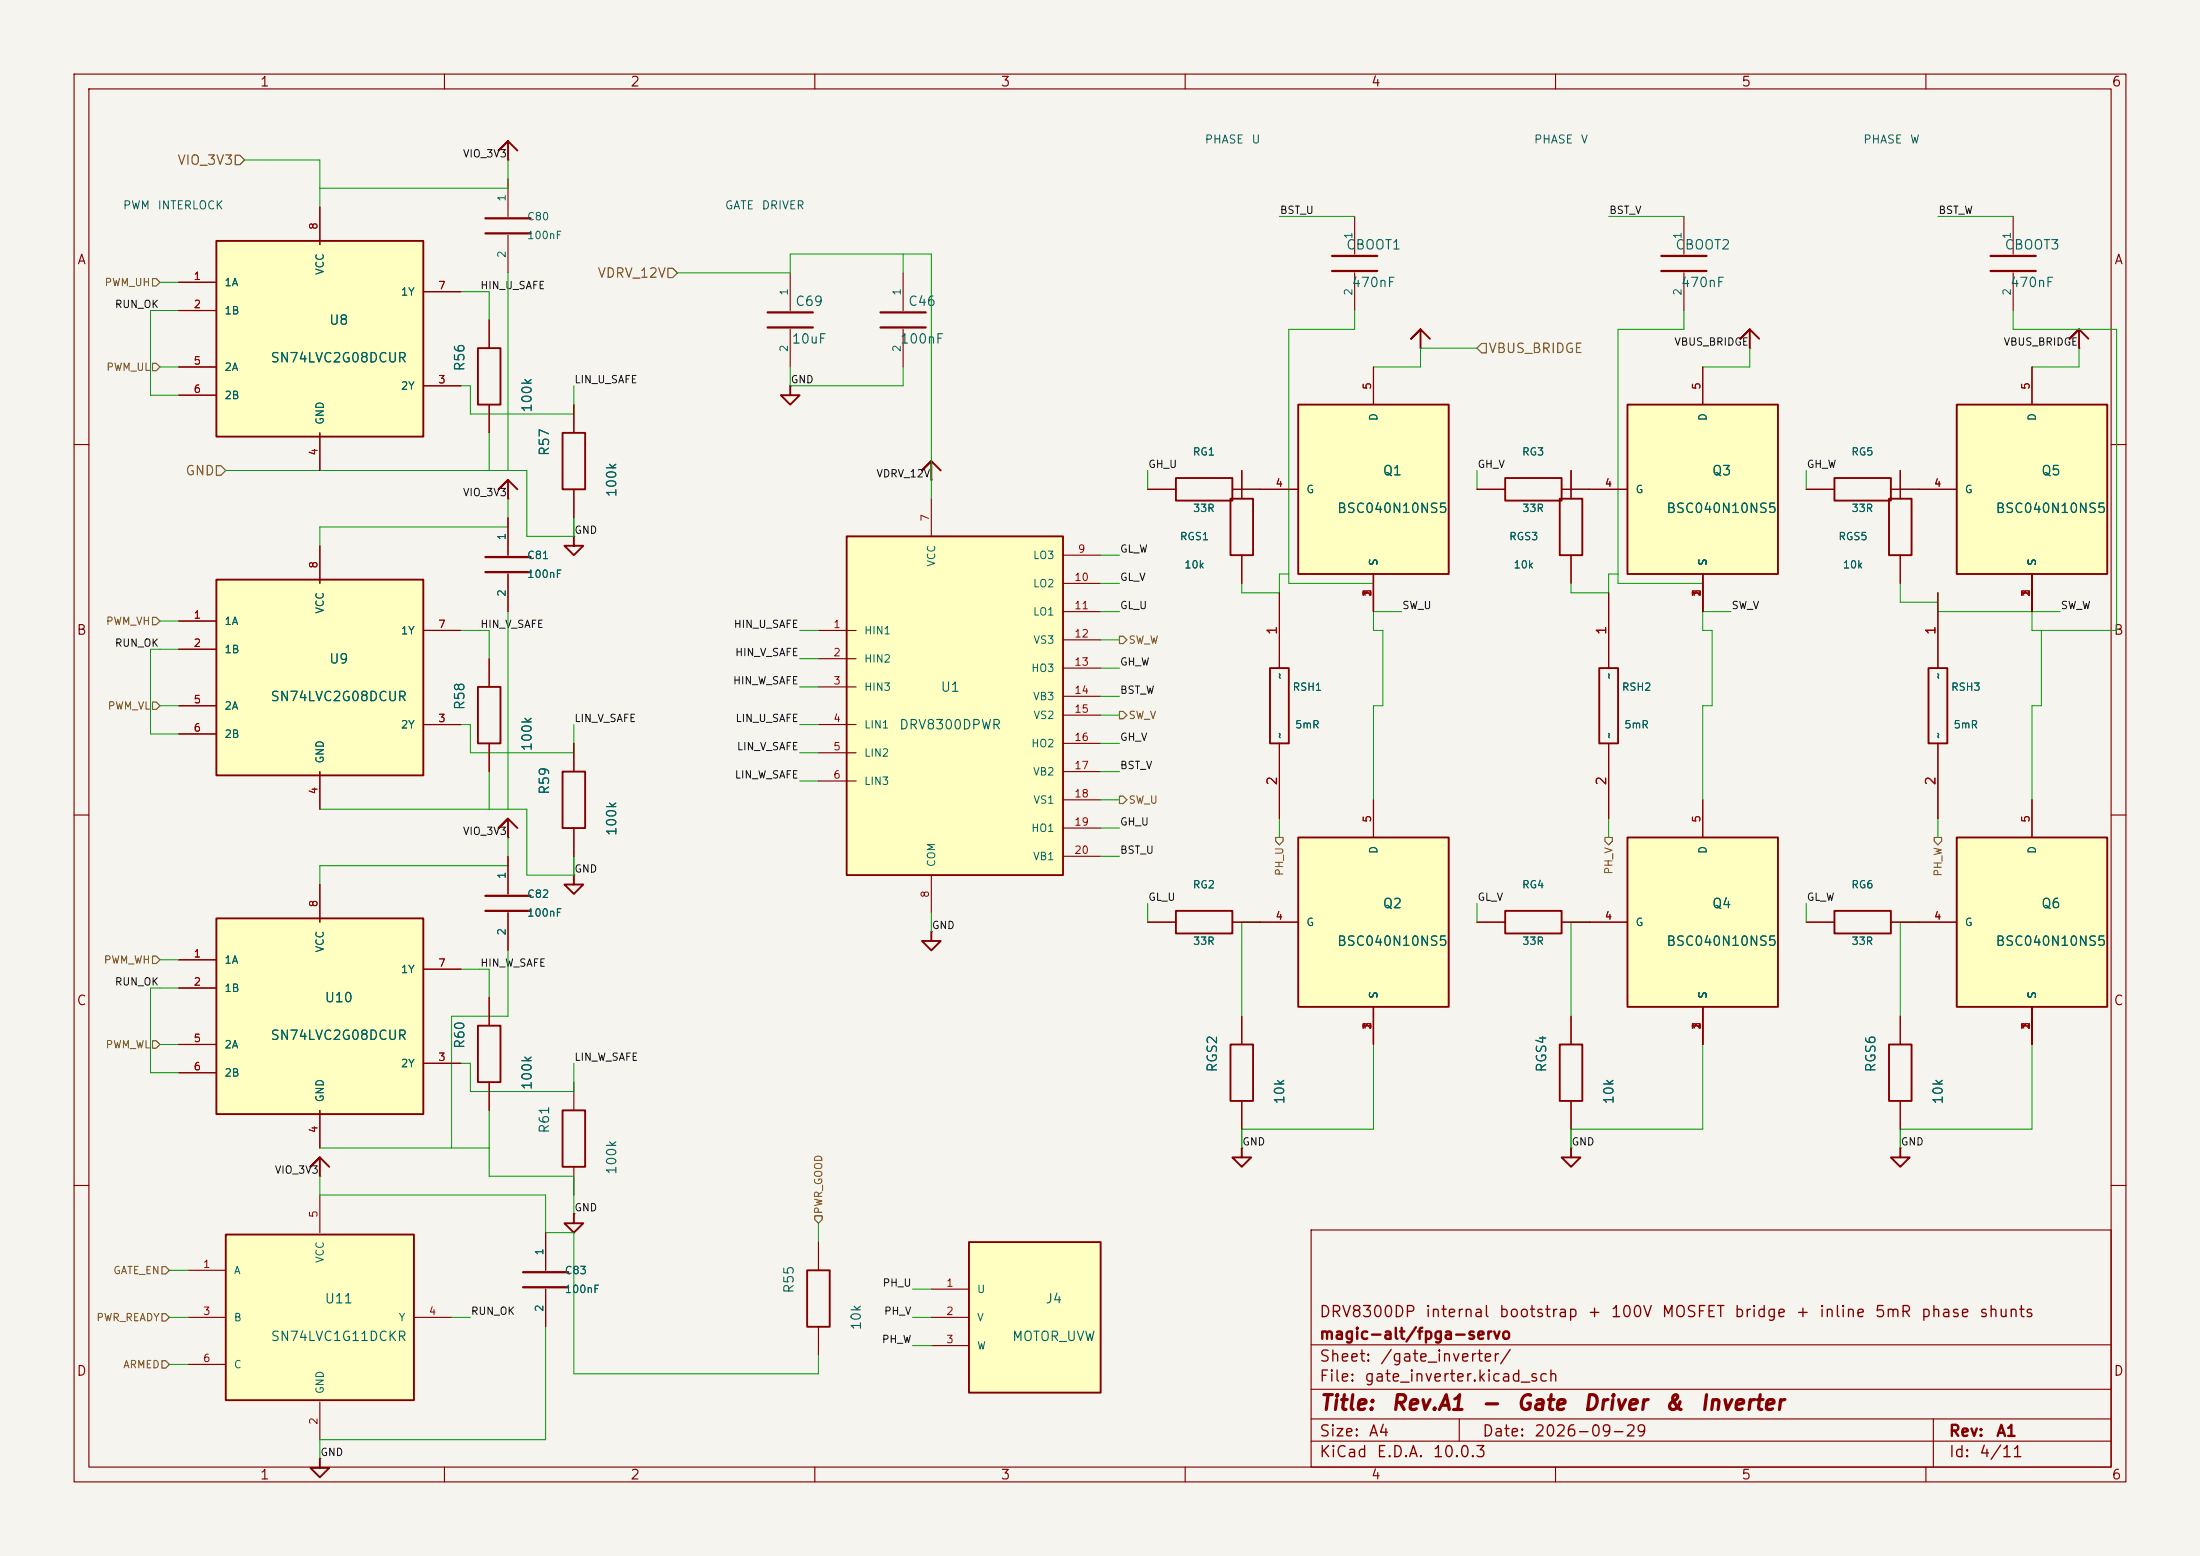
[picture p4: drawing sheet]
<svg xmlns="http://www.w3.org/2000/svg" width="297mm" height="210mm" viewBox="0 0 297 210" stroke-linecap="round" stroke-linejoin="round" font-family="sans-serif">
<path d="M0 0h297v210h-297z" fill="#f5f4ef" stroke="#f5f4ef" stroke-width=".14"/>
<g fill="none" stroke="#840000" stroke-width=".15">
<path d="M10 10h277v190h-277zM12 12h273v186h-273zM60 10v2M110 10v2M160 10v2M210 10v2M260 10v2M10 60h2M285 60h2M172.7 80v10.2M10 110h2M172.7 100.3v10.2"/>
<path d="M285 110h2M10 160h2M177 166h108v32h-108zM285 160h2M60 198v2M110 198v2M160 198v2M177 194.5h108M177 191.5h108M177 187.5h108M177 181.5h108M197 191.5v3"/>
<path d="M210 198v2M260 198v2M261 191.5v6.5"/>
</g>
<path d="M171.4 90.2h2.6v10.1h-2.6z" fill="none" stroke="#840000" stroke-width=".25"/>
<path d="M130.8 167.6h17.8v20.4h-17.8z" fill="#ffffc2"/>
<path d="M109 171.5h3v7.6h-3zM130.8 167.6h17.8v20.4h-17.8zM43.2 196.9v1.2h-1.3l1.3 1.3 1.2-1.3h-1.2" fill="none" stroke="#840000" stroke-width=".25"/>
<path d="M110.5 167.6v3.9M110.5 179.1v3.8M125.7 174h5.1M125.7 177.8h5.1M43.2 196.9h.1M125.7 181.6h5.1" fill="none" stroke="#840000" stroke-width=".15"/>
<path d="M29.2 78.2h27.9v26.4h-27.9z" fill="#ffffc2"/>
<path d="M75.9 58.4h3.1v7.6h-3.1zM29.2 78.2h27.9v26.4h-27.9zM77.5 72.4v1.3h-1.3l1.3 1.2 1.2-1.2h-1.2M64.5 92.7h3.1v7.6h-3.1zM260.3 90.2h2.6v10.1h-2.6z" fill="none" stroke="#840000" stroke-width=".25"/>
<g fill="none" stroke="#840000" stroke-width=".15">
<path d="M77.5 54.6v3.8M43.2 73.7v5M68.6 69.9v5M68.6 77.5v5.1M77.5 72.4h.1M77.5 66v3.9M24.1 83.8h5.1M24.1 87.6h5.1M24.1 95.3h5.1M24.1 99.1h5.1M57.1 97.8h5.1M57.1 85.1h5.1"/>
<path d="M66 88.9v3.8M261.6 80v10.2M43.2 104.1v5.1M66 100.3v3.8M261.6 100.3v10.2"/>
</g>
<path d="M65.5 75.2h6.1M65.5 77.2h6.1" fill="none" stroke="#840000" stroke-width=".3"/>
<path d="M219.7 113h20.3v22.9h-20.3z" fill="#ffffc2"/>
<path d="M255 67.3h3.1v7.6h-3.1zM215.9 90.2h2.5v10.1h-2.5zM77.5 118.1v1.3h-1.3l1.3 1.3 1.2-1.3h-1.2M219.7 113h20.3v22.9h-20.3zM125.7 125.7v1.3h-1.2l1.2 1.3 1.3-1.3h-1.3" fill="none" stroke="#840000" stroke-width=".25"/>
<g fill="none" stroke="#840000" stroke-width=".15">
<path d="M106.7 36.8v5.1M121.9 36.8v5.1M182.9 29.2v5.1M182.9 36.8v5.1M106.7 44.5v5M121.9 44.5v5M256.5 63.5v3.8M256.5 74.9v3.8M217.2 80v10.2M77.5 118.1h.1M217.2 100.3v10.2M229.9 108v5"/>
<path d="M125.7 125.7h.1M214.6 124.5h5.1M229.9 135.9v5.1"/>
</g>
<path d="M179.8 34.5h6.1M179.8 36.6h6.1M103.6 42.2h6.1M103.6 44.2h6.1M118.9 42.2h6.1M118.9 44.2h6.1" fill="none" stroke="#840000" stroke-width=".3"/>
<path d="M264.2 54.6h20.3v22.9h-20.3z" fill="#ffffc2"/>
<path d="M106.7 52.1v1.2h-1.3l1.3 1.3 1.2-1.3h-1.2M264.2 54.6h20.3v22.9h-20.3zM127 63.5l-1.3-1.3-1.2 1.3 1.2-1.3v2.6M247.6 64.5h7.7v3.1h-7.7zM256.5 154.9v1.3h-1.2l1.2 1.3 1.3-1.3h-1.3" fill="none" stroke="#840000" stroke-width=".25"/>
<path d="M106.7 52.1h.1M274.3 49.5v5.1M125.7 64.8h.1M243.8 66h3.8M255.3 66h8.9M274.3 77.5v5.1M256.5 154.9h.1" fill="none" stroke="#840000" stroke-width=".15"/>
<path d="M175.3 54.6h20.3v22.9h-20.3z" fill="#ffffc2"/>
<path d="M64.5 47h3.1v7.6h-3.1zM175.3 54.6h20.3v22.9h-20.3zM281.9 45.7l-1.2-1.2-1.3 1.2 1.3-1.2v2.5M75.9 104.1h3.1v7.7h-3.1zM203.2 122.9h7.6v3.1h-7.6z" fill="none" stroke="#840000" stroke-width=".25"/>
<g fill="none" stroke="#840000" stroke-width=".15">
<path d="M68.6 24.1v5.1M68.6 31.8v5M227.3 29.2v5.1M227.3 36.8v5.1M271.8 29.2v5.1M271.8 36.8v5.1M66 43.2v3.8M66 54.6v3.8M185.4 49.5v5.1M280.7 47h.1M170.2 66h5.1M185.4 77.5v5.1"/>
<path d="M77.5 100.3v3.8M77.5 111.8v3.8M199.4 124.5h3.8M210.8 124.5h3.8"/>
</g>
<path d="M65.5 29.5h6.1M65.5 31.5h6.1M224.3 34.5h6.1M224.3 36.6h6.1M268.7 34.5h6.1M268.7 36.6h6.1" fill="none" stroke="#840000" stroke-width=".3"/>
<path d="M219.7 54.6h20.3v22.9h-20.3z" fill="#ffffc2"/>
<path d="M69.8 20.3l-1.2-1.2-1.3 1.2 1.3-1.2v2.5M219.7 54.6h20.3v22.9h-20.3zM69.8 66l-1.2-1.2-1.3 1.2 1.3-1.2v2.5M64.5 138.4h3.1v7.7h-3.1z" fill="none" stroke="#840000" stroke-width=".25"/>
<path d="M68.6 21.6h.1M229.9 49.5v5.1M68.6 67.3h.1M214.6 66h5.1M229.9 77.5v5.1M68.6 115.6v5.1M66 134.6v3.8M68.6 123.2v5.1M66 146.1v3.8M73.7 166.4v5.1M73.7 174v5.1" fill="none" stroke="#840000" stroke-width=".15"/>
<path d="M65.5 120.9h6.1M65.5 122.9h6.1M70.6 171.7h6.1M70.6 173.7h6.1" fill="none" stroke="#840000" stroke-width=".3"/>
<path d="M30.5 166.6h25.4v22.4h-25.4z" fill="#ffffc2"/>
<path d="M237.5 45.7l-1.3-1.2-1.3 1.2 1.3-1.2v2.5M158.7 64.5h7.7v3.1h-7.7zM166.1 141h3.1v7.6h-3.1zM167.6 154.9v1.3h-1.2l1.2 1.3 1.3-1.3h-1.3M210.6 141h3v7.6h-3zM212.1 154.9v1.3h-1.3l1.3 1.3 1.3-1.3h-1.3M30.5 166.6h25.4v22.4h-25.4z" fill="none" stroke="#840000" stroke-width=".25"/>
<g fill="none" stroke="#840000" stroke-width=".15">
<path d="M236.2 47h.1M154.9 66h3.8M166.4 66h3.8M167.6 137.2v3.8M212.1 137.2v3.8M167.6 154.9h.1M167.6 148.6v3.8M212.1 154.9h.1M212.1 148.6v3.8M25.4 171.5h5.1M25.4 177.8h5.1M43.2 161.3v5.1"/>
<path d="M55.9 177.8h5.1M25.4 184.2h5.1M43.2 189.2v5.1"/>
</g>
<path d="M29.2 124h27.9v26.4h-27.9z" fill="#ffffc2"/>
<path d="M29.2 124h27.9v26.4h-27.9z" fill="none" stroke="#840000" stroke-width=".25"/>
<path d="M43.2 119.4v5.1M24.1 129.5h5.1M24.1 133.4h5.1M57.1 130.8h5.1M24.1 141h5.1M24.1 144.8h5.1M43.2 149.9v5M57.1 143.5h5.1" fill="none" stroke="#840000" stroke-width=".15"/>
<path d="M29.2 32.5h27.9v26.4h-27.9z" fill="#ffffc2"/>
<path d="M29.2 32.5h27.9v26.4h-27.9zM166.1 67.3h3.1v7.6h-3.1zM210.6 67.3h3v7.6h-3zM44.4 157.5l-1.2-1.3-1.3 1.3 1.3-1.3v2.6" fill="none" stroke="#840000" stroke-width=".25"/>
<g fill="none" stroke="#840000" stroke-width=".15">
<path d="M24.1 38.1h5.1M43.2 27.9v5.1M57.1 39.4h5.1M24.1 41.9h5.1M24.1 49.5h5.1M24.1 53.3h5.1M43.2 58.4v5.1M57.1 52.1h5.1M167.6 63.5v3.8M167.6 74.9v3.8M212.1 63.5v3.8M212.1 74.9v3.8"/>
<path d="M43.2 158.8h.1"/>
</g>
<path d="M114.3 72.4h29.2v45.7h-29.2z" fill="#ffffc2"/>
<path d="M193 45.7l-1.2-1.2-1.3 1.2 1.3-1.2v2.5M114.3 72.4h29.2v45.7h-29.2z" fill="none" stroke="#840000" stroke-width=".25"/>
<g fill="none" stroke="#840000" stroke-width=".15">
<path d="M191.8 47h.1M125.7 67.3v5.1M143.5 74.9h5.1M143.5 78.7h5.1M110.5 85.1h5.1M110.5 88.9h5.1M110.5 92.7h5.1M110.5 97.8h5.1M143.5 82.6h5.1M143.5 86.4h5.1M143.5 90.2h5.1M143.5 94h5.1"/>
<path d="M143.5 96.5h5.1M110.5 101.6h5.1M110.5 105.4h5.1M125.7 118.1v5.1M143.5 100.3h5.1M143.5 104.1h5.1M143.5 108h5.1M143.5 111.8h5.1M143.5 115.6h5.1"/>
</g>
<path d="M175.3 113h20.3v22.9h-20.3z" fill="#ffffc2"/>
<path d="M203.2 64.5h7.6v3.1h-7.6zM69.8 111.8l-1.2-1.3-1.3 1.3 1.3-1.3v2.5M175.3 113h20.3v22.9h-20.3zM158.7 122.9h7.7v3.1h-7.7zM75.9 149.9h3.1v7.6h-3.1zM255 141h3.1v7.6h-3.1zM77.5 163.8v1.3h-1.3l1.3 1.3 1.2-1.3h-1.2" fill="none" stroke="#840000" stroke-width=".25"/>
<path d="M199.4 66h3.8M210.8 66h3.8M68.6 113h.1M185.4 108v5M154.9 124.5h3.8M166.4 124.5h8.9M185.4 135.9v5.1M256.5 137.2v3.8M77.5 146.1v3.8M77.5 157.5v3.8M256.5 148.6v3.8M77.5 163.8h.1" fill="none" stroke="#840000" stroke-width=".15"/>
<path d="M264.2 113h20.3v22.9h-20.3z" fill="#ffffc2"/>
<path d="M264.2 113h20.3v22.9h-20.3zM247.6 122.9h7.7v3.1h-7.7z" fill="none" stroke="#840000" stroke-width=".25"/>
<g fill="none" stroke="#840000" stroke-width=".15">
<path d="M24.1 38.1h5.1M43.2 27.9v5.1M57.1 39.4h5.1M24.1 41.9h5.1M24.1 49.5h5.1M24.1 53.3h5.1M43.2 58.4v5.1M57.1 52.1h5.1M66 43.2v3.8M66 54.6v3.8M77.5 54.6v3.8M185.4 49.5v5.1"/>
<path d="M229.9 49.5v5.1M274.3 49.5v5.1M43.2 73.7v5M68.6 69.9v5M68.6 77.5v5.1M77.5 66v3.9M154.9 66h3.8M166.4 66h8.9M167.6 63.5v3.8M167.6 74.9v3.8M185.4 77.5v5.1M199.4 66h3.8"/>
<path d="M210.8 66h8.9M212.1 63.5v3.8M212.1 74.9v3.8M229.9 77.5v5.1M243.8 66h3.8M255.3 66h8.9M256.5 63.5v3.8M256.5 74.9v3.8M274.3 77.5v5.1M24.1 83.8h5.1M24.1 87.6h5.1M24.1 95.3h5.1"/>
<path d="M24.1 99.1h5.1M57.1 97.8h5.1M57.1 85.1h5.1M66 88.9v3.8M172.7 80v10.2M217.2 80v10.2M261.6 80v10.2M43.2 104.1v5.1M43.2 119.4v5.1M66 100.3v3.8M68.6 115.6v5.1M77.5 100.3v3.8"/>
<path d="M77.5 111.8v3.8M172.7 100.3v10.2M185.4 108v5M217.2 100.3v10.2M229.9 108v5M261.6 100.3v10.2M274.3 108v5M24.1 129.5h5.1M24.1 133.4h5.1M57.1 130.8h5.1M66 134.6v3.8M68.6 123.2v5.1"/>
<path d="M154.9 124.5h3.8M166.4 124.5h8.9M167.6 137.2v3.8M185.4 135.9v5.1M199.4 124.5h3.8M210.8 124.5h8.9M212.1 137.2v3.8M229.9 135.9v5.1M243.8 124.5h3.8M255.3 124.5h8.9M256.5 137.2v3.8M274.3 135.9v5.1"/>
<path d="M24.1 141h5.1M24.1 144.8h5.1M43.2 149.9v5M57.1 143.5h5.1M66 146.1v3.8M167.6 148.6v3.8M212.1 148.6v3.8M256.5 148.6v3.8M73.7 166.4v5.1M73.7 174v5.1M77.5 163.8h.1"/>
</g>
<g fill="none" stroke="#725600" stroke-width=".15">
<path d="M20.6 37.6h.5l.5 .5-.5 .5h-.5zM31.7 21h.7l.6 .6-.6 .6h-.7zM90.2 36.2h.6l.6 .6-.6 .7h-.6zM20.6 49h.5l.5 .5-.5 .5h-.5zM200 46.4h.7v1.2h-.7l-.6-.6zM29.2 62.9h.6l.7 .6-.7 .6h-.6zM20.6 94.8h.5l.5 .5-.5 .5h-.5zM20.6 83.3h.5l.5 .5-.5 .5h-.5zM151.1 85.9h.5l.5 .5-.5 .5h-.5zM151.1 96h.5l.5 .5-.5 .5h-.5zM151.1 107.5h.5l.5 .5-.5 .5h-.5zM172.2 113h1v.5l-.5 .5-.5-.5z"/>
<path d="M216.7 113h1v.5l-.5 .5-.5-.5zM261.1 113h1v.5l-.5 .5-.5-.5zM20.6 129h.5l.5 .5-.5 .5h-.5zM20.6 140.5h.5l.5 .5-.5 .5h-.5zM21.9 177.3h.5l.5 .5-.5 .5h-.5zM21.9 171h.5l.5 .5-.5 .5h-.5zM110 164.1h1v.5l-.5 .5-.5-.5zM21.9 183.7h.5l.5 .5-.5 .5h-.5z"/>
</g>
<g fill="none" stroke="#009600" stroke-width=".14">
<path d="M21.6 38.1h2.5M33 21.6h10.2v6.3M62.2 39.4h3.8v3.8M68.6 21.6v3.8h-25.4M68.6 36.8v26.7M91.4 36.8h15.3v-2.5h19v33M121.9 34.3v2.5M172.7 29.2h10.2M217.2 29.2h10.1M261.6 29.2h10.2M21.6 49.5h2.5M24.1 41.9h-3.8v11.4h3.8"/>
<path d="M62.2 52.1h1.3v3.8h14v-3.8M66 58.4v5.1M106.7 49.5v2.6h15.2v-2.6M182.9 41.9v2.6h-8.9v34.2h11.4v6.4h1.3v10.2h-1.3v12.7M199.4 47h-7.6v2.5h-6.4M227.3 41.9v2.6h-8.9v34.2h11.5v6.4h1.2v10.2h-1.2v12.7M236.2 47v2.5h-6.3M271.8 41.9v2.6h13.9v40.6h-11.4v-2.5M280.7 47v2.5h-6.4M30.5 63.5h40.6v8.9h6.4v-2.5M68.6 67.3v3.8h-25.4v2.6M148.6 78.7h2.5"/>
<path d="M148.6 74.9h2.5M154.9 63.5v2.5M167.6 63.5v2.5h2.6M174 77.5h-1.3v2.5h-5.1v-1.3M199.4 63.5v2.5M212.1 63.5v2.5h2.5M218.4 77.5h-1.2v2.5h-5.1v-1.3M243.8 63.5v2.5M256.5 63.5v2.5h2.6M256.5 78.7v2.6h5.1M21.6 95.3h2.5M21.6 83.8h2.5"/>
<path d="M24.1 87.6h-3.8v11.5h3.8M62.2 85.1h3.8v3.8M62.2 97.8h1.3v3.8h14v-3.8M68.6 82.6v26.6M107.9 85.1h2.6M107.9 88.9h2.6M107.9 92.7h2.6M107.9 97.8h2.6M148.6 82.6h2.5M148.6 86.4h2.5M148.6 90.2h2.5M148.6 94h2.5"/>
<path d="M148.6 96.5h2.5M185.4 82.6h3.8M229.9 82.6h3.8M261.6 80v2.6h16.5M275.6 85.1v10.2h-1.3v12.7M43.2 109.2h27.9v8.9h6.4v-2.5M66 104.1v5.1M68.6 113v3.8h-25.4v2.6M107.9 101.6h2.6M107.9 105.4h2.6M148.6 115.6h2.5M148.6 108h2.5"/>
<path d="M148.6 111.8h2.5M148.6 100.3h2.5M148.6 104.1h2.5M172.7 110.5v2.5M217.2 110.5v2.5M261.6 110.5v2.5M21.6 129.5h2.5M24.1 133.4h-3.8v11.4h3.8M62.2 130.8h3.8v3.8M68.6 128.3v8.9h-7.6v17.7M125.7 123.2v2.5M154.9 121.9v2.6"/>
<path d="M170.2 124.5h-2.6v12.7M199.4 121.9v2.6M214.6 124.5h-2.5v12.7M243.8 121.9v2.6M259.1 124.5h-2.6v12.7M21.6 141h2.5M43.2 158.8v2.5h30.5v5.1h3.8v19h33v-2.5M43.2 154.9h22.8M62.2 143.5h1.3v3.8h14v-3.8M66 149.9v8.9h11.5v5M185.4 141v11.4h-17.8v2.5M229.9 141v11.4h-17.8v2.5"/>
<path d="M274.3 141v11.4h-17.8v2.5M22.9 171.5h2.5M22.9 177.8h2.5M61 177.8h2.5M73.7 179.1v15.2h-30.5v2.6M110.5 165.1v2.5M123.2 177.8h2.5M123.2 174h2.5M22.9 184.2h2.5M123.2 181.6h2.5"/>
</g>
<g font-size="2" fill="#840000">
<text x="178" y="190.8">Title:</text>
<text x="187.7" y="190.8">Rev.A1</text>
<text x="199.8" y="190.8">-</text>
<text x="204.6" y="190.8">Gate</text>
<text x="213.6" y="190.8">Driver</text>
<text x="224.6" y="190.8">&amp;</text>
<text x="229.4" y="190.8">Inverter</text>
</g>
<g font-size="1.5" fill="#840000">
<text x="178" y="178.2">DRV8300DP</text>
<text x="192.3" y="178.2">internal</text>
<text x="202.2" y="178.2">bootstrap</text>
<text x="214.2" y="178.2">+</text>
<text x="217.3" y="178.2">100V</text>
<text x="224.2" y="178.2">MOSFET</text>
<text x="234" y="178.2">bridge</text>
<text x="242.3" y="178.2">+</text>
<text x="245.5" y="178.2">inline</text>
<text x="253" y="178.2">5mR</text>
<text x="259.2" y="178.2">phase</text>
<text x="267.1" y="178.2">shunts</text>
<text x="178" y="184.2">Sheet:</text>
<text x="178" y="181.2">magic-alt/fpga-servo</text>
<text x="186.2" y="184.2">/gate_inverter/</text>
<text x="178" y="186.9">File:</text>
<text x="184.1" y="186.9">gate_inverter.kicad_sch</text>
<text x="178" y="197.1">KiCad</text>
<text x="178" y="194.3">Size:</text>
<text x="184.7" y="194.3">A4</text>
<text x="185.7" y="197.1">E.D.A.</text>
<text x="193.3" y="197.1">10.0.3</text>
<text x="200" y="194.3">Date:</text>
<text x="207" y="194.3">2026-09-29</text>
<text x="263" y="194.3">Rev:</text>
<text x="263" y="197.1">Id:</text>
<text x="267.1" y="197.1">4/11</text>
<text x="269.4" y="194.3">A1</text>
</g>
<g font-size="1.3" fill="#840000">
<text x="35" y="12">1</text>
<text x="85" y="12">2</text>
<text x="135" y="12">3</text>
<text x="185" y="12">4</text>
<text x="235" y="12">5</text>
<text x="285" y="12">6</text>
<text x="10.3" y="36">A</text>
<text x="285.3" y="36">A</text>
<text x="10.3" y="86">B</text>
<text x="285.3" y="86">B</text>
<text x="10.3" y="136">C</text>
<text x="285.3" y="136">C</text>
<text x="10.3" y="186">D</text>
<text x="285.3" y="186">D</text>
<text x="35" y="200">1</text>
<text x="85" y="200">2</text>
<text x="135" y="200">3</text>
<text x="185" y="200">4</text>
<text x="235" y="200">5</text>
<text x="285" y="200">6</text>
</g>
<g font-size="1.3" fill="#725600">
<text x="23.9" y="22.6">VIO_3V3</text>
<text x="80.6" y="37.8">VDRV_12V</text>
<text x="200.9" y="48">VBUS_BRIDGE</text>
<text x="24.9" y="64.5">GND</text>
</g>
<g font-size="1.3" fill="#006464">
<text x="181.6" y="34">CBOOT1</text>
<text x="226.1" y="34">CBOOT2</text>
<text x="270.5" y="34">CBOOT3</text>
<text x="107.3" y="41.6">C69</text>
<text x="122.5" y="41.6">C46</text>
<text x="182.4" y="39.1">470nF</text>
<text x="226.8" y="39.1">470nF</text>
<text x="271.3" y="39.1">470nF</text>
<text x="44.3" y="44.2">U8</text>
<text x="106.8" y="46.7">10uF</text>
<text x="121.4" y="46.7">100nF</text>
<text x="36.4" y="49.2">SN74LVC2G08DCUR</text>
<text x="63" y="50.2" transform="rotate(-90 63 50.2)">R56</text>
<text x="72.1" y="55.8" transform="rotate(-90 72.1 55.8)">100k</text>
<text x="74.4" y="61.6" transform="rotate(-90 74.4 61.6)">R57</text>
<text x="186.6" y="64.5">Q1</text>
<text x="231" y="64.5">Q3</text>
<text x="275.5" y="64.5">Q5</text>
<text x="83.5" y="67.2" transform="rotate(-90 83.5 67.2)">100k</text>
<text x="180.4" y="69.6">BSC040N10NS5</text>
<text x="224.9" y="69.6">BSC040N10NS5</text>
<text x="269.3" y="69.6">BSC040N10NS5</text>
<text x="44.3" y="89.9">U9</text>
<text x="36.4" y="95">SN74LVC2G08DCUR</text>
<text x="63" y="95.9" transform="rotate(-90 63 95.9)">R58</text>
<text x="126.9" y="93.7">U1</text>
<text x="173.7" y="91.8" transform="rotate(-90 173.7 91.8)">~</text>
<text x="218.1" y="91.8" transform="rotate(-90 218.1 91.8)">~</text>
<text x="262.6" y="91.8" transform="rotate(-90 262.6 91.8)">~</text>
<text x="72.1" y="101.5" transform="rotate(-90 72.1 101.5)">100k</text>
<text x="121.3" y="98.8">DRV8300DPWR</text>
<text x="173.7" y="99.8" transform="rotate(-90 173.7 99.8)">~</text>
<text x="218.1" y="99.8" transform="rotate(-90 218.1 99.8)">~</text>
<text x="262.6" y="99.8" transform="rotate(-90 262.6 99.8)">~</text>
<text x="74.4" y="107.4" transform="rotate(-90 74.4 107.4)">R59</text>
<text x="83.5" y="112.9" transform="rotate(-90 83.5 112.9)">100k</text>
<text x="186.6" y="122.9">Q2</text>
<text x="231" y="122.9">Q4</text>
<text x="275.5" y="122.9">Q6</text>
<text x="180.4" y="128">BSC040N10NS5</text>
<text x="224.9" y="128">BSC040N10NS5</text>
<text x="269.3" y="128">BSC040N10NS5</text>
<text x="43.7" y="135.6">U10</text>
<text x="36.4" y="140.7">SN74LVC2G08DCUR</text>
<text x="63" y="141.6" transform="rotate(-90 63 141.6)">R60</text>
<text x="72.1" y="147.2" transform="rotate(-90 72.1 147.2)">100k</text>
<text x="164.6" y="144.8" transform="rotate(-90 164.6 144.8)">RGS2</text>
<text x="173.7" y="149.1" transform="rotate(-90 173.7 149.1)">10k</text>
<text x="209.1" y="144.8" transform="rotate(-90 209.1 144.8)">RGS4</text>
<text x="218.1" y="149.1" transform="rotate(-90 218.1 149.1)">10k</text>
<text x="253.5" y="144.8" transform="rotate(-90 253.5 144.8)">RGS6</text>
<text x="262.6" y="149.1" transform="rotate(-90 262.6 149.1)">10k</text>
<text x="74.4" y="153.1" transform="rotate(-90 74.4 153.1)">R61</text>
<text x="83.5" y="158.6" transform="rotate(-90 83.5 158.6)">100k</text>
<text x="43.7" y="176.2">U11</text>
<text x="107.5" y="174.7" transform="rotate(-90 107.5 174.7)">R55</text>
<text x="116.5" y="179.6" transform="rotate(-90 116.5 179.6)">10k</text>
<text x="141" y="176.2">J4</text>
<text x="36.5" y="181.3">SN74LVC1G11DCKR</text>
<text x="136.5" y="181.3">MOTOR_UVW</text>
</g>
<g font-size="1.3" fill="#a90000">
<text x="172.7" y="85.8" transform="rotate(-90 172.7 85.8)">1</text>
<text x="217.1" y="85.8" transform="rotate(-90 217.1 85.8)">1</text>
<text x="261.6" y="85.8" transform="rotate(-90 261.6 85.8)">1</text>
<text x="172.7" y="106.1" transform="rotate(-90 172.7 106.1)">2</text>
<text x="217.1" y="106.1" transform="rotate(-90 217.1 106.1)">2</text>
<text x="261.6" y="106.1" transform="rotate(-90 261.6 106.1)">2</text>
</g>
<g font-size="1.1" fill="#0000c2">
<text x="162.6" y="19.6">PHASE</text>
<text x="168.9" y="19.6">U</text>
<text x="207" y="19.6">PHASE</text>
<text x="213.3" y="19.6">V</text>
<text x="251.5" y="19.6">PHASE</text>
<text x="257.8" y="19.6">W</text>
<text x="16.5" y="28.5">PWM</text>
<text x="21.2" y="28.5">INTERLOCK</text>
<text x="97.8" y="28.5">GATE</text>
<text x="102.7" y="28.5">DRIVER</text>
</g>
<g font-size="1" fill="#0f0f0f">
<text x="62.4" y="21.5">VIO_3V3</text>
<text x="172.7" y="29.1">BST_U</text>
<text x="217.2" y="29.1">BST_V</text>
<text x="261.6" y="29.1">BST_W</text>
<text x="15.4" y="41.8">RUN_OK</text>
<text x="64.8" y="39.3">HIN_U_SAFE</text>
<text x="226" y="46.9">VBUS_BRIDGE</text>
<text x="270.4" y="46.9">VBUS_BRIDGE</text>
<text x="77.5" y="52">LIN_U_SAFE</text>
<text x="106.7" y="52">GND</text>
<text x="118.2" y="64.7">VDRV_12V</text>
<text x="154.9" y="63.4">GH_U</text>
<text x="199.4" y="63.4">GH_V</text>
<text x="243.8" y="63.4">GH_W</text>
<text x="62.4" y="67.2">VIO_3V3</text>
<text x="77.5" y="72.3">GND</text>
<text x="151.1" y="74.8">GL_W</text>
<text x="151.1" y="78.6">GL_V</text>
<text x="151.1" y="82.5">GL_U</text>
<text x="189.2" y="82.5">SW_U</text>
<text x="233.7" y="82.5">SW_V</text>
<text x="278.1" y="82.5">SW_W</text>
<text x="15.4" y="87.5">RUN_OK</text>
<text x="64.8" y="85">HIN_V_SAFE</text>
<text x="99" y="85">HIN_U_SAFE</text>
<text x="99.2" y="88.8">HIN_V_SAFE</text>
<text x="98.9" y="92.6">HIN_W_SAFE</text>
<text x="151.1" y="90.1">GH_W</text>
<text x="151.1" y="93.9">BST_W</text>
<text x="77.5" y="97.7">LIN_V_SAFE</text>
<text x="99.2" y="97.7">LIN_U_SAFE</text>
<text x="99.4" y="101.5">LIN_V_SAFE</text>
<text x="151.1" y="100.2">GH_V</text>
<text x="99.1" y="105.3">LIN_W_SAFE</text>
<text x="151.1" y="104">BST_V</text>
<text x="62.4" y="112.9">VIO_3V3</text>
<text x="151.1" y="111.7">GH_U</text>
<text x="77.5" y="118">GND</text>
<text x="151.1" y="115.5">BST_U</text>
<text x="125.7" y="125.6">GND</text>
<text x="154.9" y="121.8">GL_U</text>
<text x="199.4" y="121.8">GL_V</text>
<text x="243.8" y="121.8">GL_W</text>
<text x="64.8" y="130.7">HIN_W_SAFE</text>
<text x="15.4" y="133.3">RUN_OK</text>
<text x="77.5" y="143.4">LIN_W_SAFE</text>
<text x="167.6" y="154.8">GND</text>
<text x="212.1" y="154.8">GND</text>
<text x="256.5" y="154.8">GND</text>
<text x="37" y="158.7">VIO_3V3</text>
<text x="77.5" y="163.7">GND</text>
<text x="119.1" y="173.9">PH_U</text>
<text x="63.5" y="177.7">RUN_OK</text>
<text x="119.3" y="177.7">PH_V</text>
<text x="119" y="181.5">PH_W</text>
<text x="43.2" y="196.8">GND</text>
</g>
<g font-size="1" fill="#006464">
<text x="68.5" y="27.3" transform="rotate(-90 68.5 27.3)">1</text>
<text x="71.1" y="30">C80</text>
<text x="68.5" y="34.9" transform="rotate(-90 68.5 34.9)">2</text>
<text x="71.1" y="32.5">100nF</text>
<text x="182.8" y="32.4" transform="rotate(-90 182.8 32.4)">1</text>
<text x="227.3" y="32.4" transform="rotate(-90 227.3 32.4)">1</text>
<text x="271.7" y="32.4" transform="rotate(-90 271.7 32.4)">1</text>
<text x="30.2" y="38.9">1A</text>
<text x="44" y="37.2" transform="rotate(-90 44 37.2)">VCC</text>
<text x="54" y="40.1">1Y</text>
<text x="106.6" y="40" transform="rotate(-90 106.6 40)">1</text>
<text x="121.8" y="40" transform="rotate(-90 121.8 40)">1</text>
<text x="182.8" y="40" transform="rotate(-90 182.8 40)">2</text>
<text x="227.3" y="40" transform="rotate(-90 227.3 40)">2</text>
<text x="271.7" y="40" transform="rotate(-90 271.7 40)">2</text>
<text x="30.2" y="42.7">1B</text>
<text x="106.6" y="47.6" transform="rotate(-90 106.6 47.6)">2</text>
<text x="121.8" y="47.6" transform="rotate(-90 121.8 47.6)">2</text>
<text x="30.2" y="50.3">2A</text>
<text x="54" y="52.8">2Y</text>
<text x="30.2" y="54.1">2B</text>
<text x="44" y="57.4" transform="rotate(-90 44 57.4)">GND</text>
<text x="186.2" y="56.9" transform="rotate(-90 186.2 56.9)">D</text>
<text x="230.6" y="56.9" transform="rotate(-90 230.6 56.9)">D</text>
<text x="275.1" y="56.9" transform="rotate(-90 275.1 56.9)">D</text>
<text x="161" y="61.7">RG1</text>
<text x="205.4" y="61.7">RG3</text>
<text x="249.9" y="61.7">RG5</text>
<text x="161" y="69.3">33R</text>
<text x="176.3" y="66.8">G</text>
<text x="205.4" y="69.3">33R</text>
<text x="220.7" y="66.8">G</text>
<text x="249.9" y="69.3">33R</text>
<text x="265.2" y="66.8">G</text>
<text x="68.5" y="73" transform="rotate(-90 68.5 73)">1</text>
<text x="71.1" y="75.7">C81</text>
<text x="126.5" y="76.6" transform="rotate(-90 126.5 76.6)">VCC</text>
<text x="139.4" y="75.7">LO3</text>
<text x="159.2" y="73.2">RGS1</text>
<text x="159.8" y="77">10k</text>
<text x="186.2" y="76.5" transform="rotate(-90 186.2 76.5)">S</text>
<text x="203.7" y="73.2">RGS3</text>
<text x="204.3" y="77">10k</text>
<text x="230.6" y="76.5" transform="rotate(-90 230.6 76.5)">S</text>
<text x="248.1" y="73.2">RGS5</text>
<text x="248.7" y="77">10k</text>
<text x="275.1" y="76.5" transform="rotate(-90 275.1 76.5)">S</text>
<text x="44" y="82.9" transform="rotate(-90 44 82.9)">VCC</text>
<text x="68.5" y="80.6" transform="rotate(-90 68.5 80.6)">2</text>
<text x="71.1" y="78.2">100nF</text>
<text x="139.4" y="79.5">LO2</text>
<text x="139.4" y="83.3">LO1</text>
<text x="30.2" y="84.6">1A</text>
<text x="30.2" y="88.4">1B</text>
<text x="54" y="85.9">1Y</text>
<text x="116.6" y="85.9">HIN1</text>
<text x="116.6" y="89.7">HIN2</text>
<text x="139.4" y="87.1">VS3</text>
<text x="116.6" y="93.5">HIN3</text>
<text x="139.1" y="90.9">HO3</text>
<text x="139.4" y="94.8">VB3</text>
<text x="174.4" y="93.5">RSH1</text>
<text x="218.9" y="93.5">RSH2</text>
<text x="263.3" y="93.5">RSH3</text>
<text x="30.2" y="96">2A</text>
<text x="30.2" y="99.8">2B</text>
<text x="54" y="98.6">2Y</text>
<text x="116.6" y="98.6">LIN1</text>
<text x="139.1" y="101.1">HO2</text>
<text x="139.4" y="97.3">VS2</text>
<text x="174.8" y="98.6">5mR</text>
<text x="219.2" y="98.6">5mR</text>
<text x="263.7" y="98.6">5mR</text>
<text x="44" y="103.1" transform="rotate(-90 44 103.1)">GND</text>
<text x="116.6" y="102.4">LIN2</text>
<text x="116.6" y="106.2">LIN3</text>
<text x="139.4" y="104.9">VB2</text>
<text x="139.1" y="112.5">HO1</text>
<text x="139.4" y="108.7">VS1</text>
<text x="68.5" y="118.7" transform="rotate(-90 68.5 118.7)">1</text>
<text x="126.5" y="117.1" transform="rotate(-90 126.5 117.1)">COM</text>
<text x="139.4" y="116.3">VB1</text>
<text x="186.2" y="115.3" transform="rotate(-90 186.2 115.3)">D</text>
<text x="230.6" y="115.3" transform="rotate(-90 230.6 115.3)">D</text>
<text x="275.1" y="115.3" transform="rotate(-90 275.1 115.3)">D</text>
<text x="71.1" y="124">100nF</text>
<text x="71.1" y="121.4">C82</text>
<text x="161" y="120.1">RG2</text>
<text x="176.3" y="125.2">G</text>
<text x="205.4" y="120.1">RG4</text>
<text x="220.7" y="125.2">G</text>
<text x="249.9" y="120.1">RG6</text>
<text x="265.2" y="125.2">G</text>
<text x="30.2" y="130.3">1A</text>
<text x="44" y="128.6" transform="rotate(-90 44 128.6)">VCC</text>
<text x="54" y="131.6">1Y</text>
<text x="68.5" y="126.3" transform="rotate(-90 68.5 126.3)">2</text>
<text x="161" y="127.8">33R</text>
<text x="205.4" y="127.8">33R</text>
<text x="249.9" y="127.8">33R</text>
<text x="30.2" y="134.1">1B</text>
<text x="186.2" y="134.9" transform="rotate(-90 186.2 134.9)">S</text>
<text x="230.6" y="134.9" transform="rotate(-90 230.6 134.9)">S</text>
<text x="275.1" y="134.9" transform="rotate(-90 275.1 134.9)">S</text>
<text x="30.2" y="141.7">2A</text>
<text x="30.2" y="145.6">2B</text>
<text x="44" y="148.8" transform="rotate(-90 44 148.8)">GND</text>
<text x="54" y="144.3">2Y</text>
<text x="31.5" y="172.2">A</text>
<text x="44" y="170.5" transform="rotate(-90 44 170.5)">VCC</text>
<text x="73.6" y="169.5" transform="rotate(-90 73.6 169.5)">1</text>
<text x="76.2" y="172.2">C83</text>
<text x="31.5" y="178.6">B</text>
<text x="53.7" y="178.6">Y</text>
<text x="73.6" y="177.1" transform="rotate(-90 73.6 177.1)">2</text>
<text x="76.2" y="174.8">100nF</text>
<text x="131.8" y="174.8">U</text>
<text x="131.8" y="178.6">V</text>
<text x="31.5" y="184.9">C</text>
<text x="131.8" y="182.4">W</text>
<text x="44" y="188.2" transform="rotate(-90 44 188.2)">GND</text>
</g>
<g font-size="1" fill="#a90000">
<text x="43.1" y="31.1" transform="rotate(-90 43.1 31.1)">8</text>
<text x="26.1" y="38">1</text>
<text x="26.1" y="41.8">2</text>
<text x="59.1" y="39.3">7</text>
<text x="26.1" y="49.5">5</text>
<text x="26.1" y="53.3">6</text>
<text x="59.1" y="52">3</text>
<text x="185.3" y="52.7" transform="rotate(-90 185.3 52.7)">5</text>
<text x="229.8" y="52.7" transform="rotate(-90 229.8 52.7)">5</text>
<text x="274.2" y="52.7" transform="rotate(-90 274.2 52.7)">5</text>
<text x="43.1" y="61.6" transform="rotate(-90 43.1 61.6)">4</text>
<text x="172.1" y="66">4</text>
<text x="216.6" y="66">4</text>
<text x="261" y="66">4</text>
<text x="125.7" y="70.5" transform="rotate(-90 125.7 70.5)">7</text>
<text x="43.1" y="76.8" transform="rotate(-90 43.1 76.8)">8</text>
<text x="145.4" y="74.9">9</text>
<text x="26.1" y="83.7">1</text>
<text x="145" y="78.7">10</text>
<text x="145" y="82.5">11</text>
<text x="185.3" y="80.6" transform="rotate(-90 185.3 80.6)">1</text>
<text x="185.3" y="80.6" transform="rotate(-90 185.3 80.6)">2</text>
<text x="185.3" y="80.6" transform="rotate(-90 185.3 80.6)">3</text>
<text x="229.8" y="80.6" transform="rotate(-90 229.8 80.6)">1</text>
<text x="229.8" y="80.6" transform="rotate(-90 229.8 80.6)">2</text>
<text x="229.8" y="80.6" transform="rotate(-90 229.8 80.6)">3</text>
<text x="274.2" y="80.6" transform="rotate(-90 274.2 80.6)">1</text>
<text x="274.2" y="80.6" transform="rotate(-90 274.2 80.6)">2</text>
<text x="274.2" y="80.6" transform="rotate(-90 274.2 80.6)">3</text>
<text x="26.1" y="87.6">2</text>
<text x="59.1" y="85">7</text>
<text x="112.4" y="85">1</text>
<text x="112.4" y="88.8">2</text>
<text x="145" y="86.3">12</text>
<text x="26.1" y="95.2">5</text>
<text x="112.4" y="92.6">3</text>
<text x="145" y="90.1">13</text>
<text x="145" y="93.9">14</text>
<text x="26.1" y="99">6</text>
<text x="59.1" y="97.7">3</text>
<text x="112.4" y="97.7">4</text>
<text x="112.4" y="101.5">5</text>
<text x="145" y="96.4">15</text>
<text x="145" y="100.3">16</text>
<text x="43.1" y="107.3" transform="rotate(-90 43.1 107.3)">4</text>
<text x="112.4" y="105.3">6</text>
<text x="145" y="104.1">17</text>
<text x="145" y="107.9">18</text>
<text x="145" y="111.7">19</text>
<text x="185.3" y="111.1" transform="rotate(-90 185.3 111.1)">5</text>
<text x="229.8" y="111.1" transform="rotate(-90 229.8 111.1)">5</text>
<text x="274.2" y="111.1" transform="rotate(-90 274.2 111.1)">5</text>
<text x="145" y="115.5">20</text>
<text x="43.1" y="122.5" transform="rotate(-90 43.1 122.5)">8</text>
<text x="125.7" y="121.3" transform="rotate(-90 125.7 121.3)">8</text>
<text x="172.1" y="124.4">4</text>
<text x="216.6" y="124.4">4</text>
<text x="261" y="124.4">4</text>
<text x="26.1" y="129.5">1</text>
<text x="59.1" y="130.7">7</text>
<text x="26.1" y="133.3">2</text>
<text x="26.1" y="140.9">5</text>
<text x="59.1" y="143.4">3</text>
<text x="185.3" y="139" transform="rotate(-90 185.3 139)">1</text>
<text x="185.3" y="139" transform="rotate(-90 185.3 139)">2</text>
<text x="185.3" y="139" transform="rotate(-90 185.3 139)">3</text>
<text x="229.8" y="139" transform="rotate(-90 229.8 139)">1</text>
<text x="229.8" y="139" transform="rotate(-90 229.8 139)">2</text>
<text x="229.8" y="139" transform="rotate(-90 229.8 139)">3</text>
<text x="274.2" y="139" transform="rotate(-90 274.2 139)">1</text>
<text x="274.2" y="139" transform="rotate(-90 274.2 139)">2</text>
<text x="274.2" y="139" transform="rotate(-90 274.2 139)">3</text>
<text x="26.1" y="144.7">6</text>
<text x="43.1" y="153" transform="rotate(-90 43.1 153)">4</text>
<text x="43.1" y="164.4" transform="rotate(-90 43.1 164.4)">5</text>
<text x="27.3" y="171.4">1</text>
<text x="127.7" y="173.9">1</text>
<text x="27.3" y="177.7">3</text>
<text x="57.8" y="177.7">4</text>
<text x="127.7" y="177.7">2</text>
<text x="27.3" y="184.1">6</text>
<text x="127.7" y="181.5">3</text>
<text x="43.1" y="192.4" transform="rotate(-90 43.1 192.4)">2</text>
</g>
<g font-size="1" fill="#725600">
<text x="14" y="38.9">PWM_UH</text>
<text x="14.3" y="50.3">PWM_UL</text>
<text x="14.2" y="84.6">PWM_VH</text>
<text x="152.3" y="87.1">SW_W</text>
<text x="14.5" y="96">PWM_VL</text>
<text x="152.3" y="97.3">SW_V</text>
<text x="152.3" y="108.7">SW_U</text>
<text x="173.5" y="118.3" transform="rotate(-90 173.5 118.3)">PH_U</text>
<text x="217.9" y="118.1" transform="rotate(-90 217.9 118.1)">PH_V</text>
<text x="262.4" y="118.4" transform="rotate(-90 262.4 118.4)">PH_W</text>
<text x="13.9" y="130.3">PWM_WH</text>
<text x="14.2" y="141.7">PWM_WL</text>
<text x="111.3" y="164" transform="rotate(-90 111.3 164)">PWR_GOOD</text>
<text x="15.2" y="172.2">GATE_EN</text>
<text x="12.9" y="178.6">PWR_READY</text>
<text x="16.5" y="184.9">ARMED</text>
</g>
</svg>
